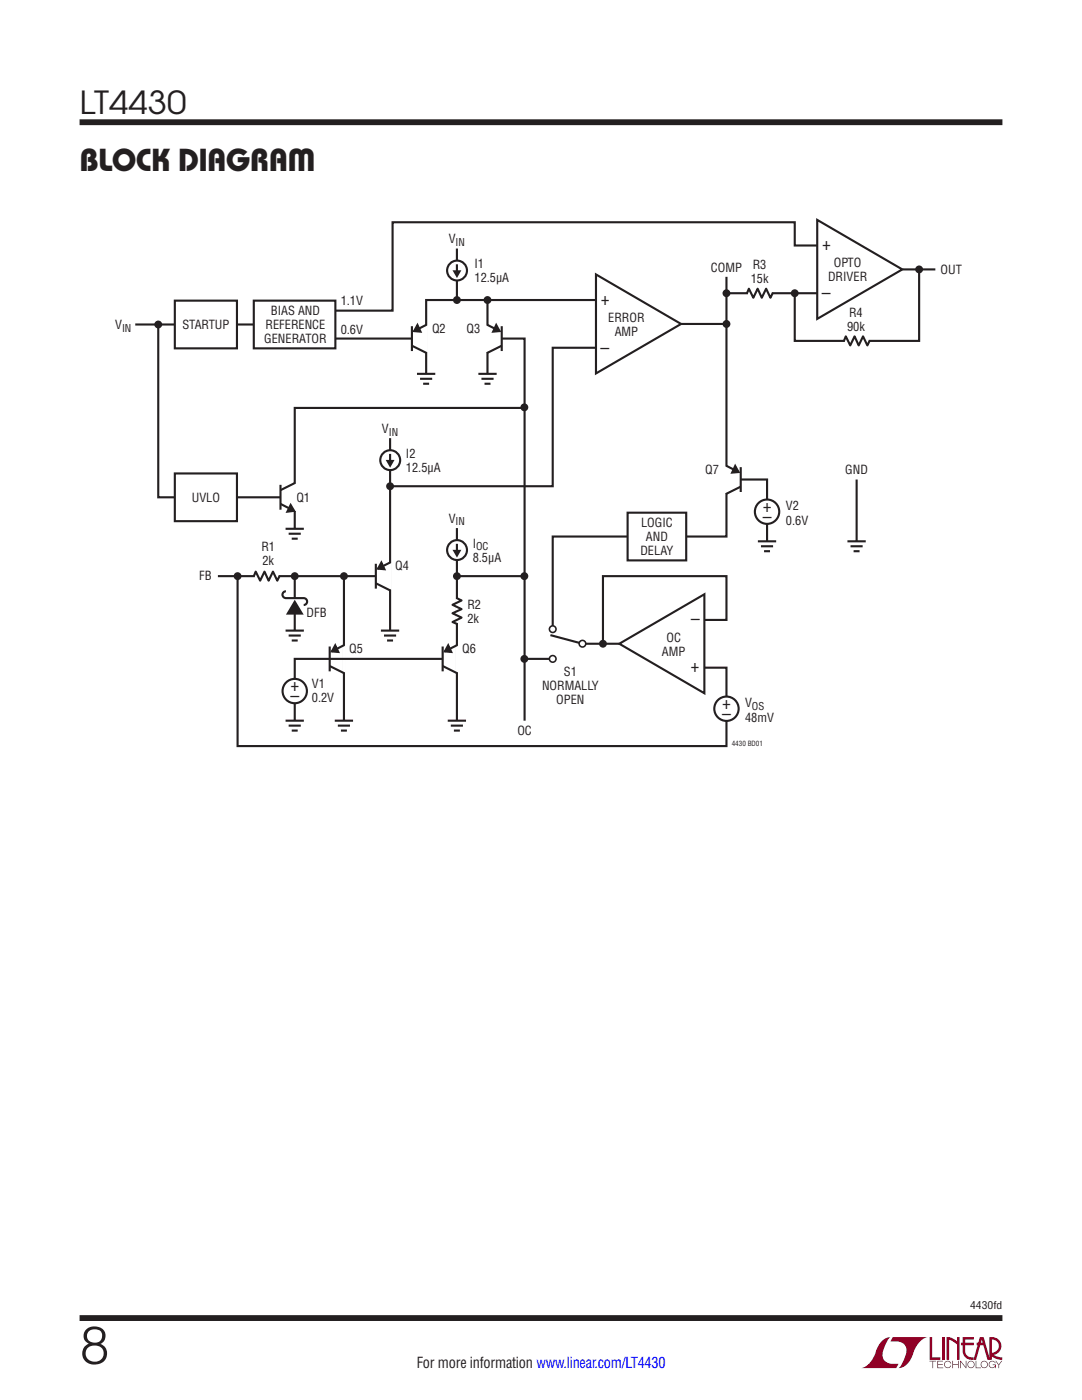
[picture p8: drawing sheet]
<svg xmlns="http://www.w3.org/2000/svg" width="216mm" height="279mm" viewBox="0 0 216 279" stroke-linecap="round" stroke-linejoin="round" font-family="sans-serif">
<g fill="#900126">
<path d="M185.5 266.8h.5v4.1h1.6v.5h-2.1z"/>
<path d="M176.2 267.4l1-.5h.5h-.1a6.2 6.2 0 0 0-1.4 4 2.58 2.58 0 0 0 3.1 1.3l-.5 .8h-6.9a4.9 4.9 0 0 0 3-3.8l.4-.7z"/>
<path d="M178.1 266.9h7a4.9 4.9 0 0 0-3.1 3.7 3.2 3.2 0 0 1-2.7 2.4h.1a6.2 6.2 0 0 0 1.4-4.1 2.58 2.58 0 0 0-3.1-1.2z"/>
<path d="M188 266.8h.5v4.6h-.5z"/>
<path d="M188.9 266.8l1 .2 1.1 .7v-.9h.5v4.6h-.5v-3.1l-1.6-.9v4h-.5z"/>
<path d="M185.5 271.6h1.3v.1h-.6v1.3h-.1v-1.3h-.6z"/>
<path d="M187 271.6h1.2v.1h-1v.5h.9v.2h-.9v.5h1v.1h-1.2z"/>
<path d="M190 271.6h.2v.6h1v-.6h.1v1.4h-.1v-.6h-1v.6h-.2z"/>
<path d="M191.6 271.6h.1l1 1.2v-1.2h.1v1.4l-1.1-1.2v1.2h-.1z"/>
<path d="M194.7 271.6h.1v1.3h.9v.1h-1z"/>
<path d="M198.6 271.6h.2l.5 .7 .5-.7h.2l-.6 .8v.6h-.2v-.6z"/>
<path d="M192.1 266.8h2.2v.5h-1.7v.7h1.7v.5h-1.7v1.1a1.32 1.32 0 0 0 1.7 1.3v.5l1.2-4.6h.8l1.1 4.1v-4.1a1.84 1.84 0 0 1 2.4 1.4 1.84 1.84 0 0 1-1.5 2.2l.8 .4 .9 .1v.5l-1.2-.2-1-.6v-.6a1.34 1.34 0 0 0 1.5-1.2 1.34 1.34 0 0 0-1.4-1.5v4.1h-.9l-.8-2.9h-1.3v-.5h1.2l-.2-.7-1.1 4.1a2.06 2.06 0 0 1-2.7-1.3v-1.6h-.4v-.5h.4z"/>
<path d="M193.2 271.8a.72 .72 0 0 1 1.2 .1 .72 .72 0 0 1-.4 1.1 .72 .72 0 0 1-1-.7h.2a.59 .59 0 0 0 .8 .5 .59 .59 0 0 0 .2-.9 .59 .59 0 0 0-1 .2v.2h-.2z"/>
<path d="M195.9 271.8a.72 .72 0 0 1 1.1 .1 .72 .72 0 0 1-.4 1.1 .72 .72 0 0 1-.9-.7h.1a.59 .59 0 0 0 .8 .5 .59 .59 0 0 0 .2-.9 .59 .59 0 0 0-.9 .2l-.1 .2h-.1z"/>
<path d="M197.5 271.8a.72 .72 0 0 1 1.2 .2h-.2a.59 .59 0 0 0-.9-.1 .59 .59 0 0 0 .1 .9 .59 .59 0 0 0 .9-.4h-.5v-.1h.6v.7h-.1v-.3a.73 .73 0 0 1-1.1 .2 .73 .73 0 0 1 0-1.1z"/>
<path d="M188.6 271.8a.71 .71 0 0 1 1.2 .3h-.1a.59 .59 0 0 0-.9-.3 .59 .59 0 0 0-.1 1 .59 .59 0 0 0 1-.3h.1a.73 .73 0 0 1-1.1 .4 .73 .73 0 0 1-.1-1.1z"/>
</g>
<path d="M15.9 24.4h184.1M15.9 263h184.1" fill="none" stroke="#231f20" stroke-width="1.2" stroke-linecap="butt"/>
<g fill="none" stroke="#231f20" stroke-width=".42">
<path d="M97.3 59.9v14.7M118.9 59.9h-33.9v14.7M145 55.2v51.9h-34.7v18.5M31.6 64.8v34.4h24.4M66.9 67.6h15.3M100.1 67.6h4.6v76.2M135.9 64.7h9.1M104.7 81.4h-45.9v24.1M43.5 115h31.5M55.8 114.9l-.5 1-.8-1.8-.9 1.8-.8-1.8-.9 1.8-.9-1.8-.4 1M91.2 115h13.4M104.6 131.5h5.7"/>
<path d="M116.2 128.5h7.4M140.5 123.7h4.5v-8.7h-24.7v13.5"/>
</g>
<path d="M50.8 115h4.8" fill="none" stroke="#fff" stroke-width=".71" stroke-linecap="butt"/>
<path d="M123.6 128.5l16.9-9.9v19.8z" fill="#fff"/>
<path d="M123.6 128.5l16.9-9.9v19.8z" fill="none" stroke="#231f20" stroke-width=".42"/>
<path d="M118.9 54.8l17 9.9-17 9.8z" fill="#fff"/>
<path d="M118.9 54.8l17 9.9-17 9.8zM47.4 115v33.9h97.6v-15.7h-4.5M58.8 115v10.9M68.6 115v28.8" fill="none" stroke="#231f20" stroke-width=".42"/>
<path d="M125.2 102.3h11.7v9.5h-11.7z" fill="#fff"/>
<path d="M125.2 102.3h11.7v9.5h-11.7z" fill="none" stroke="#231f20" stroke-width=".42"/>
<g fill="#231f20">
<circle cx="120.3" cy="128.5" r=".79"/>
<circle cx="58.8" cy="115" r=".79"/>
<circle cx="68.6" cy="115" r=".79"/>
<circle cx="104.6" cy="131.5" r=".79"/>
<circle cx="104.6" cy="115" r=".79"/>
<circle cx="104.6" cy="81.3" r=".79"/>
<circle cx="31.6" cy="64.8" r=".79"/>
<circle cx="145" cy="64.7" r=".79"/>
<circle cx="158.6" cy="58.5" r=".79"/>
<circle cx="183.4" cy="53.8" r=".79"/>
<circle cx="145" cy="58.5" r=".79"/>
<circle cx="47.4" cy="115" r=".79"/>
</g>
<path d="M65.8 131.5h1.6" fill="none" stroke="#fff" stroke-width=".49"/>
<path d="M65.8 129v5M65.8 132.9l2.9 1.5M68.7 128.7l-2.5 1.3" fill="none" stroke="#231f20" stroke-width=".42"/>
<path d="M68.6 128.9v5.3" fill="none" stroke="#fff" stroke-width=".71" stroke-linecap="butt"/>
<path d="M66.9 128.9l.6 1.2-1.2-.1z" fill="#231f20"/>
<path d="M66.9 128.9l.6 1.2-1.2-.1z" fill="none" stroke="#231f20" stroke-width=".49"/>
<path d="M58.8 125.7v.3M68.6 143.6v.4" fill="none" stroke="#231f20" stroke-width=".35"/>
<path d="M58.8 125.9v2.2M68.6 143.8v2.3" fill="none" stroke="#fff" stroke-width=".97" stroke-linecap="butt"/>
<path d="M91.2 105.4v38.4M57 125.8h3.6M57.6 126.8h2.4M58.2 127.8h1.2M66.8 143.8h3.6M67.4 144.8h2.4M68 145.8h1.2" fill="none" stroke="#231f20" stroke-width=".42"/>
<circle cx="91.2" cy="115" r=".79" fill="#231f20"/>
<path d="M88.3 131.5h1.7" fill="none" stroke="#fff" stroke-width=".49"/>
<path d="M88.3 129v5M88.3 132.9l3 1.5M91.2 128.7l-2.5 1.3" fill="none" stroke="#231f20" stroke-width=".42"/>
<path d="M91.2 128.9v5.3" fill="none" stroke="#fff" stroke-width=".71" stroke-linecap="butt"/>
<path d="M89.4 128.9l.6 1.2-1.2-.1z" fill="#231f20"/>
<path d="M89.4 128.9l.6 1.2-1.2-.1z" fill="none" stroke="#231f20" stroke-width=".49"/>
<path d="M58.8 143.6v.4M91.2 143.6v.4" fill="none" stroke="#231f20" stroke-width=".35"/>
<path d="M58.8 143.8v2.3M91.2 143.8v2.3" fill="none" stroke="#fff" stroke-width=".97" stroke-linecap="butt"/>
<path d="M57 143.8h3.6M57.6 144.8h2.4M58.2 145.8h1.2M89.3 143.8h3.7M90 144.8h2.4M90.6 145.8h1.2" fill="none" stroke="#231f20" stroke-width=".42"/>
<path d="M58.8 119.4v2.2" fill="none" stroke="#fff" stroke-width=".71" stroke-linecap="butt"/>
<path d="M58.8 119.7l1.8 3h-3.6z" fill="#231f20"/>
<path d="M57 118a.69 .69 0 0 0-.6 .7 .69 .69 0 0 0 .7 .7h3.5a.69 .69 0 0 1 .7 .7 .69 .69 0 0 1-.7 .6M88.3 131.5h-29.5v12.3" fill="none" stroke="#231f20" stroke-width=".42"/>
<circle cx="58.8" cy="137.9" r="2.43" fill="#fff"/>
<circle cx="58.8" cy="137.9" r="2.43" fill="none" stroke="#231f20" stroke-width=".42"/>
<path d="M110.3 125.9v5.3" fill="none" stroke="#fff" stroke-width="1.1" stroke-linecap="butt"/>
<circle cx="110.3" cy="125.6" r=".66" fill="#fff"/>
<circle cx="110.3" cy="125.6" r=".66" fill="none" stroke="#231f20" stroke-width=".32"/>
<circle cx="110.3" cy="131.5" r=".66" fill="#fff"/>
<circle cx="110.3" cy="131.5" r=".66" fill="none" stroke="#231f20" stroke-width=".32"/>
<path d="M109.8 126.8l6.4 1.7" fill="none" stroke="#231f20" stroke-width=".42"/>
<circle cx="116.2" cy="128.5" r=".66" fill="#fff"/>
<circle cx="116.2" cy="128.5" r=".66" fill="none" stroke="#231f20" stroke-width=".32"/>
<path d="M91.2 107.9v3.9" fill="none" stroke="#fff" stroke-width=".71" stroke-linecap="butt"/>
<circle cx="91.2" cy="109.8" r="1.98" fill="#fff"/>
<circle cx="91.2" cy="109.8" r="1.98" fill="none" stroke="#231f20" stroke-width=".42"/>
<path d="M90.3 109.7h1.8l-.9 1.6z" fill="#231f20"/>
<path d="M91.2 49.6v10.2M91.1 119.4l1 .4-1.8 .9 1.8 .9-1.8 .8 1.8 .9-1.8 .8 1 .5M91.2 108.5v1.6" fill="none" stroke="#231f20" stroke-width=".42"/>
<path d="M91.2 52.1v3.9M91.2 119.5v4.9" fill="none" stroke="#fff" stroke-width=".71" stroke-linecap="butt"/>
<circle cx="91.2" cy="54" r="1.98" fill="#fff"/>
<circle cx="91.2" cy="54" r="1.98" fill="none" stroke="#231f20" stroke-width=".42"/>
<path d="M90.3 53.9h1.8l-.9 1.6z" fill="#231f20"/>
<path d="M91.2 52.7v1.6" fill="none" stroke="#231f20" stroke-width=".42"/>
<circle cx="145" cy="141.4" r="2.43" fill="#fff"/>
<circle cx="145" cy="141.4" r="2.43" fill="none" stroke="#231f20" stroke-width=".42"/>
<path d="M34.9 94.5h12.4v9.5h-12.4z" fill="#fff"/>
<path d="M27 64.8h23.6M34.9 94.5h12.4v9.5h-12.4z" fill="none" stroke="#231f20" stroke-width=".42"/>
<path d="M34.9 60h12.4v9.5h-12.4z" fill="#fff"/>
<path d="M34.9 60h12.4v9.5h-12.4z" fill="none" stroke="#231f20" stroke-width=".42"/>
<path d="M50.6 60h16.3v9.5h-16.3z" fill="#fff"/>
<path d="M50.6 60h16.3v9.5h-16.3zM144.9 92.9l2.5 1.3M147.8 97.1l-2.9 1.5M147.8 93.2v5" fill="none" stroke="#231f20" stroke-width=".42"/>
<path d="M146.2 95.7h1.6" fill="none" stroke="#fff" stroke-width=".49"/>
<path d="M145 93.1v5.3" fill="none" stroke="#fff" stroke-width=".71" stroke-linecap="butt"/>
<path d="M146.7 93.1l.6 1.1-1.2 .1z" fill="#231f20"/>
<path d="M146.7 93.1l.6 1.1-1.2 .1z" fill="none" stroke="#231f20" stroke-width=".49"/>
<path d="M153.1 107.8v.4M170.9 107.8v.4" fill="none" stroke="#231f20" stroke-width=".35"/>
<path d="M153.1 108v2.3M170.9 108v2.3" fill="none" stroke="#fff" stroke-width=".97" stroke-linecap="butt"/>
<path d="M147.8 95.7h5.3v12.3M170.9 95.7v12.3M151.2 108h3.7M151.8 109h2.5M152.5 110h1.1M169.1 108h3.6M169.7 109h2.4M170.3 110h1.2" fill="none" stroke="#231f20" stroke-width=".42"/>
<circle cx="153.1" cy="102.1" r="2.43" fill="#fff"/>
<g fill="none" stroke="#231f20" stroke-width=".42">
<path d="M163.1 49h-4.5v-4.6h-80.3v17.6h-11.4M180 53.8h6.6M118.9 69.4h-8.6v27.6h-32.5"/>
<circle cx="153.1" cy="102.1" r="2.43"/>
</g>
<path d="M163.1 43.9l16.9 9.9-16.9 9.8z" fill="#fff"/>
<path d="M145 58.5h18.1M163.1 43.9l16.9 9.9-16.9 9.8zM77.8 87.4v38.5" fill="none" stroke="#231f20" stroke-width=".42"/>
<circle cx="77.8" cy="97" r=".79" fill="#231f20"/>
<path d="M75 115h1.6" fill="none" stroke="#fff" stroke-width=".49"/>
<path d="M75 112.5v5M75 116.4l2.9 1.5M77.9 112.2l-2.5 1.3" fill="none" stroke="#231f20" stroke-width=".42"/>
<path d="M77.8 112.4v5.3" fill="none" stroke="#fff" stroke-width=".71" stroke-linecap="butt"/>
<path d="M76.1 112.3l.6 1.3-1.2-.1z" fill="#231f20"/>
<path d="M76.1 112.3l.6 1.3-1.2-.1z" fill="none" stroke="#231f20" stroke-width=".49"/>
<path d="M77.8 125.7v.3" fill="none" stroke="#231f20" stroke-width=".35"/>
<path d="M77.8 125.9v2.2" fill="none" stroke="#fff" stroke-width=".97" stroke-linecap="butt"/>
<path d="M76 125.8h3.7M76.6 126.8h2.4M77.2 127.8h1.2" fill="none" stroke="#231f20" stroke-width=".42"/>
<path d="M77.8 90v3.8" fill="none" stroke="#fff" stroke-width=".71" stroke-linecap="butt"/>
<circle cx="77.9" cy="91.8" r="1.98" fill="#fff"/>
<circle cx="77.9" cy="91.8" r="1.98" fill="none" stroke="#231f20" stroke-width=".42"/>
<path d="M77 91.8h1.7l-.9 1.5z" fill="#231f20"/>
<g fill="none" stroke="#231f20" stroke-width=".42">
<path d="M154.2 58.4l-.5 1-.8-1.8-.9 1.8-.8-1.8-.9 1.8-.9-1.8-.4 1M183.4 53.8v14.2h-24.8v-9.5M83.2 74.6h3.7M83.8 75.6h2.4M84.4 76.6h1.2M97.2 64.8l2.5 1.3M100.1 69l-2.9 1.5M100.1 65.1v5M173.6 68l-.5 .9-.9-1.8-.9 1.8-.8-1.8-.8 1.8-.9-1.8-.5 1.1M77.8 90.6v1.5M57 105.5h3.6M57.6 106.5h2.4"/>
<path d="M58.2 107.5h1.2"/>
</g>
<path d="M85 74.4v.4M58.8 105.3v.4" fill="none" stroke="#231f20" stroke-width=".35"/>
<path d="M85 74.6v2.2M58.8 105.5v2.3" fill="none" stroke="#fff" stroke-width=".97" stroke-linecap="butt"/>
<path d="M149.2 58.5h4.8M97.3 65v5.3M168.5 68h4.9" fill="none" stroke="#fff" stroke-width=".71" stroke-linecap="butt"/>
<path d="M98.5 67.6h1.6" fill="none" stroke="#fff" stroke-width=".49"/>
<path d="M99 64.9l.6 1.1-1.1 .2z" fill="#231f20"/>
<path d="M99 64.9l.6 1.1-1.1 .2z" fill="none" stroke="#231f20" stroke-width=".49"/>
<path d="M97.3 74.4v.4" fill="none" stroke="#231f20" stroke-width=".35"/>
<path d="M97.3 74.6v2.2" fill="none" stroke="#fff" stroke-width=".97" stroke-linecap="butt"/>
<path d="M95.5 74.6h3.6M96.1 75.6h2.4M96.7 76.6h1.2" fill="none" stroke="#231f20" stroke-width=".42"/>
<g fill="#231f20">
<circle cx="97.3" cy="59.9" r=".79"/>
<circle cx="91.2" cy="59.9" r=".79"/>
</g>
<path d="M56 99.2h1.6" fill="none" stroke="#fff" stroke-width=".49"/>
<path d="M56 96.8v4.9M58.9 96.4l-2.9 1.4" fill="none" stroke="#231f20" stroke-width=".42"/>
<path d="M58.8 96.5v5.5" fill="none" stroke="#fff" stroke-width=".71" stroke-linecap="butt"/>
<path d="M58 100.9l.6 1-1.2 .2z" fill="#231f20"/>
<path d="M58 100.9l.6 1-1.2 .2z" fill="none" stroke="#231f20" stroke-width=".49"/>
<path d="M82.2 65.1v5M82.2 69l2.9 1.5M85.1 64.8l-2.5 1.3M56 100.6l2.4 1.2" fill="none" stroke="#231f20" stroke-width=".42"/>
<path d="M82.2 67.6h1.6" fill="none" stroke="#fff" stroke-width=".49"/>
<path d="M85 65v5.3" fill="none" stroke="#fff" stroke-width=".71" stroke-linecap="butt"/>
<path d="M83.3 64.9l.6 1.3-1.2-.1z" fill="#231f20"/>
<path d="M83.3 64.9l.6 1.3-1.2-.1z" fill="none" stroke="#231f20" stroke-width=".49"/>
<text font-size="10.6" fill="#231f20" x="15.9" y="272.2">8</text>
<g font-size="6.3" fill="#231f20">
<text x="15.9" y="22.8">LT4430</text>
<text x="15.9" y="34.1">Block Diagram</text>
</g>
<g font-size="3.5" fill="#231f20">
<text x="164" y="49.9">+</text>
<text x="164" y="59.7">–</text>
<text x="119.9" y="60.8">+</text>
<text x="119.9" y="70.6">–</text>
<text x="152.2" y="104.3">–</text>
<text x="152.2" y="102.2">+</text>
<text x="139.6" y="122.6" transform="rotate(-180 139.6 122.6)">–</text>
<text x="58" y="138">+</text>
<text x="139.6" y="132.3" transform="rotate(-180 139.6 132.3)">+</text>
<text x="57.9" y="140.1">–</text>
<text x="144.1" y="143.7">–</text>
<text x="144.1" y="141.5">+</text>
</g>
<text font-size="3" fill="#231f20" x="83.2" y="273.1">For more information www.linear.com/LT4430</text>
<g font-size="2.5" fill="#231f20">
<text x="89.5" y="48.5">V</text>
<text x="94.7" y="53.5">I1</text>
<text x="150.2" y="53.7">R3</text>
<text x="166.4" y="53.3">OPTO</text>
<text x="94.7" y="56.4">12.5µA</text>
<text x="141.9" y="54.2">COMP</text>
<text x="149.8" y="56.6">15k</text>
<text x="165.2" y="56.1">DRIVER</text>
<text x="187.7" y="54.7">OUT</text>
<text x="23" y="65.7">V</text>
<text x="36.4" y="65.7">STARTUP</text>
<text x="53" y="65.7">REFERENCE</text>
<text x="54.1" y="62.9">BIAS AND</text>
<text x="68" y="60.9">1.1V</text>
<text x="121.4" y="64.2">ERROR</text>
<text x="169.4" y="63.3">R4</text>
<text x="52.7" y="68.5">GENERATOR</text>
<text x="68" y="66.7">0.6V</text>
<text x="86.2" y="66.4">Q2</text>
<text x="93.1" y="66.4">Q3</text>
<text x="122.7" y="67">AMP</text>
<text x="169" y="66.1">90k</text>
<text x="76.2" y="86.4">V</text>
<text x="81" y="91.4">I2</text>
<text x="81" y="94.2">12.5µA</text>
<text x="140.7" y="94.5">Q7</text>
<text x="168.7" y="94.6">GND</text>
<text x="38.3" y="100.2">UVLO</text>
<text x="59.1" y="100.2">Q1</text>
<text x="156.8" y="101.9">V2</text>
<text x="89.5" y="104.3">V</text>
<text x="127.9" y="105.2">LOGIC</text>
<text x="156.8" y="104.7">0.6V</text>
<text x="52.1" y="110">R1</text>
<text x="52.4" y="112.8">2k</text>
<text x="78.9" y="113.8">Q4</text>
<text x="94.3" y="112.1">8.5µA</text>
<text x="94.3" y="109.3">I</text>
<text x="127.8" y="110.8">DELAY</text>
<text x="128.9" y="108">AND</text>
<text x="39.8" y="115.8">FB</text>
<text x="61.2" y="123.1">DFB</text>
<text x="93.3" y="121.6">R2</text>
<text x="93.3" y="124.4">2k</text>
<text x="69.7" y="130.3">Q5</text>
<text x="92.2" y="130.3">Q6</text>
<text x="132.1" y="130.9">AMP</text>
<text x="133" y="128.1">OC</text>
<text x="62.2" y="137.3">V1</text>
<text x="108.2" y="137.7">NORMALLY</text>
<text x="112.5" y="134.9">S1</text>
<text x="62.2" y="140.1">0.2V</text>
<text x="111" y="140.5">OPEN</text>
<text x="148.7" y="141.2">V</text>
<text x="103.2" y="146.6">OC</text>
<text x="148.7" y="144">48mV</text>
</g>
<g font-size="2.1" fill="#231f20">
<text x="90.9" y="49.1">IN</text>
<text x="24.3" y="66.2">IN</text>
<text x="77.6" y="86.9">IN</text>
<text x="90.9" y="104.9">IN</text>
<text x="95" y="109.9">OC</text>
<text x="150" y="141.7">OS</text>
<text x="193.6" y="261.2">4430fd</text>
</g>
<text font-size="1.4" fill="#231f20" x="146" y="148.9">4430 BD01</text>
</svg>
